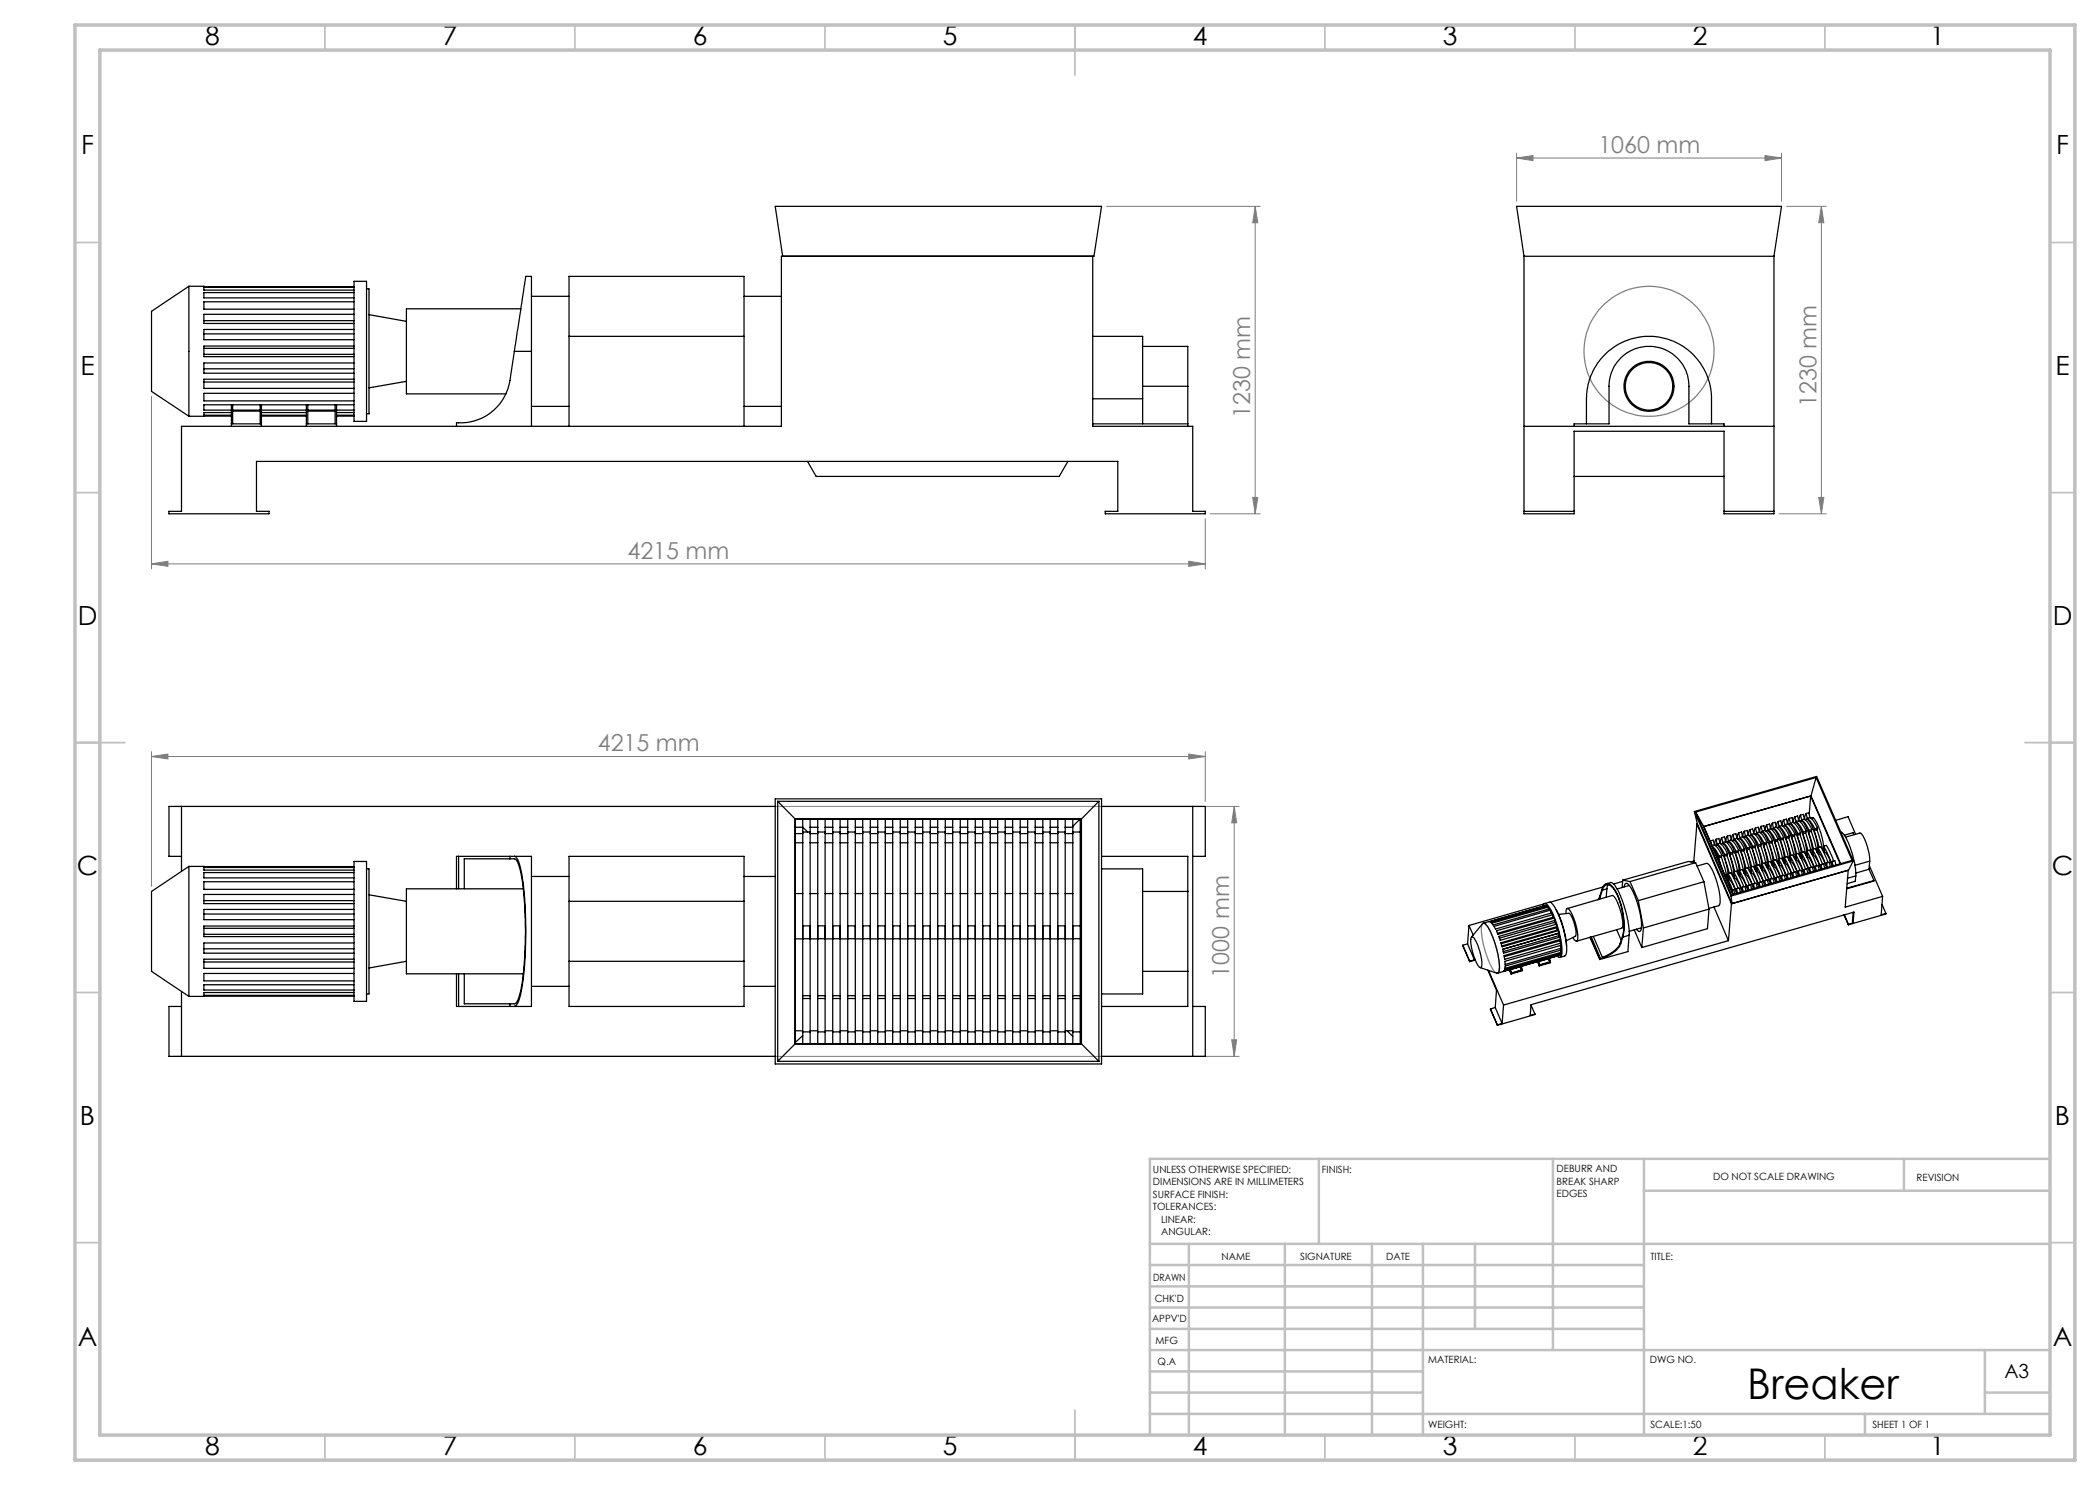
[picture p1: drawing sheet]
<svg xmlns="http://www.w3.org/2000/svg" width="420mm" height="297mm" viewBox="0 0 420 297" stroke-linecap="round" stroke-linejoin="round" font-family="sans-serif">
<g fill="none" stroke="#808080" stroke-width=".2">
<path d="M303.3 31.6l3.3-.5v1zM303.3 30.6v9.6M303.3 31.6h53M353 31.1l3.3 .5-3.3 .5zM356.3 30.6v9.6M221.3 41.3h30.8M251 41.3l.6 3.3h-1.1zM251 41.3v61.5M357.3 41.3h8M364.3 41.3l.5 3.3h-1.1zM364.3 41.3v61.5M30.3 79.3v34.5"/>
<path d="M250.5 99.5h1.1l-.6 3.3zM363.7 99.5h1.1l-.5 3.3zM30.3 112.8l3.3-.5v1zM30.3 112.8h210.8M237.7 112.3l3.4 .5-3.4 .5zM241.1 103.7v10.1M242 102.8h10.1M355.8 102.8h9.5M30.3 151.3l3.3-.5v1zM30.3 150.3v27M30.3 151.3h210.8M237.7 150.8l3.4 .5-3.4 .5z"/>
<path d="M241.1 150.3v10M34.8 161.3h213M246.8 161.3v50M246.8 161.3l.5 3.3h-1zM34.8 211.3h213M246.3 208h1l-.5 3.3z"/>
</g>
<g fill="none" stroke="#808080" stroke-width=".25">
<path d="M296.5 184.7l.2-.1a3.2 3.2 0 0 1 1.6 2.3 16.1 16.1 0 0 1 1.5 7.2v.2a.43 .43 0 0 1-.4 .4 .43 .43 0 0 1-.5-.4 16.6 16.6 0 0 1-2.6-9.2z"/>
<circle cx="329.8" cy="70.3" r="13"/>
</g>
<g fill="none" stroke="#c0c0c0" stroke-width=".35">
<path d="M65 5v5M115 5v5M165 5v5M215 5v10M265 5v5M315 5v5M365 5v5M15 48.5h5M410 48.5h5M15 98.5h5M410 98.5h5M15 148.5h10"/>
<path d="M405 148.5h10M15 198.5h5M410 198.5h5M15 248.5h5M410 248.5h5M65 287v5M115 287v5M165 287v5M215 282v10M265 287v5M315 287v5M365 287v5"/>
</g>
<g fill="none" stroke="#c0c0c0" stroke-width=".5">
<path d="M263.8 231.8v17M310.6 231.8v38.2M328.8 231.8v55.2M328.8 238.2h81.2M380.8 231.8v6.4M410 231.8h-180v55.2M230 248.8h180M230 257.3h98.8M230 253h98.8M237.8 248.8v38.2M257 248.8v38.2M274.4 248.8v38.2"/>
<path d="M284.6 248.8v38.2M295 248.8v17M230 265.8h98.8M230 261.5h98.8M230 278.5h54.6M230 274.3h54.6M230 270h180M397 278.5h13M397 270v12.8M230 282.8h180M373 282.8v4.2"/>
</g>
<path d="M15 5h400v287h-400zM20 10h390v277h-390z" fill="none" stroke="#c0c0c0" stroke-width=".7"/>
<g fill="#808080">
<path d="M30.3 112.8l3.3-.5v1zM237.7 112.3l3.4 .5-3.4 .5zM303.3 31.6l3.3-.5v1zM353 31.1l3.3 .5-3.3 .5zM30.3 151.3l3.3-.5v1zM237.7 150.8l3.4 .5-3.4 .5z"/>
<path d="M246.8 161.3l.5 3.3h-1zM246.3 208h1l-.5 3.3z"/>
<path d="M251 41.3l.6 3.3h-1.1zM250.5 99.5h1.1l-.6 3.3zM364.3 41.3l.5 3.3h-1.1zM363.7 99.5h1.1l-.5 3.3z"/>
</g>
<g fill="none" stroke="#000" stroke-width=".25">
<path d="M37.8 57.3l-7.5 5v16l7.5 5M37.8 57.3v26M37.8 57.3h33M70.8 56.3h2.5v28h-2.5zM70.8 57.5h-30v.5h30M70.8 58.5h-30v1.1h30M73.3 57.8h.5v25h-.5M106.3 59.3h7.5M148.8 59.3h7.5M156.5 51.3l-1.5-10h65.3l-1.5 10h-62.5v34h-120v17h-2.5v.5h20v-.5h-2.5v-10h172.3v10h-2.5v.5h20v-.5h-2.6v-17h-20v-34M304.8 51.3h50M304.8 51.3l-1.5-10h53l-1.5 10"/>
<path d="M304.8 51.3v51.5h10v-16.5h30v16.5h10v-51.5M40.8 69.7h30M40.8 70.9h30M40.8 66.8h30M40.8 73.8h30M40.8 64.1h30M40.8 76.4h30M70.8 60.4h-30v1.4h30M70.8 62.9h-30v1.8h30M70.8 65.9h-30v2h30M70.8 72.6h-30v2h30M70.8 75.8h-30v1.9h30"/>
<path d="M70.8 78.7h-30v1.5h30M70.8 69.2h-30v2.1h30M73.8 62.9l7.5 1.4M81.3 76.3l-7.5 1.3M102.9 70.3l2.3-15h1.1v15M102.9 70.3l-.9 5.8a10 10 0 0 1-10.7 8.5v.7M102.9 70.3h3.4M104.2 61.8h-22.9v17h19.9M106.3 70.3v15M113.8 67.3h35M218.5 67.3h10v12.5M218.5 79.8h10"/>
<path d="M228.5 69.3h9.1v8M228.5 79.8v5M228.5 77.3h9.1M237.6 77.3v8M46.3 82.5h-5.5v.5h5.5M46.3 83.2l-8.5 .1M46.3 84.8h6M46.3 81v4.3M46.5 81v3.8M46.5 82.2h5.5M46.5 82h5.5M52 81v3.8"/>
<path d="M52.3 81v4.3M52.3 82h9M52.3 82.5h9M52.3 83h9M52.3 83.2h9M61.3 84.8h6M61.3 81v4.3M61.6 82.2h5.4M61.6 81v3.8M61.6 82h5.4M67 81v3.8M67.3 81v4.3"/>
<path d="M67.3 82h3.5M67.3 82.5h3.5M67.3 83h3.5M67.3 83.2h3.5M70.8 81h-30v1h5.5M106.3 81.3h7.5M113.8 85.3v-30h35v30M148.8 81.3h7.5M161.5 92.3l1.7 3h48.6l1.8-3M218.5 84.8h19.1M304.8 85.3h50M314.8 85.3v-.5h7v-7.5a8 8 0 0 1 8-8 8 8 0 0 1 8 8v7.5h7v.5"/>
<path d="M314.8 95.3h30M317.3 84.8v-5a12.5 12.5 0 0 1 12.5-12.5 12.5 12.5 0 0 1 12.5 12.5v5M304.8 102.3h10M344.8 102.3h10M155 159.8h65.3v53h-65.3zM362.2 159.2l5.9 13.5M362.2 159.2l-21.5 6.1M363.2 155.5l7.2 16.6-24.1 6.9-7.2-16.6M363.2 155.5l-24.1 6.9M363.2 155.5l-1 3.7M36.3 161.3v13M37.8 173.3l-7.5 5v16l7.5 5"/>
<path d="M37.8 173.3v26M37.8 173.3h33M40.8 173.3h.1M70.8 172.3h2.5v28h-2.5zM70.8 173.5h-30v.5h30M70.8 174.5h-30v1.1h30M70.8 176.4h-30v1.5h30M70.8 178.9h-30v1.8h30M73.3 173.8h.5v25h-.5M73.8 179l7.5 1.3M91.7 171.3h10.3M91.7 171.3h-.4v6.5"/>
<path d="M91.7 171.3v6.5M102 171.3h4.3v30h-4.3M102 171.8h.9a3.3 3.3 0 0 1 1.2 2.5l.6 3.5 .4 6v5l-.3 4.7a17 17 0 0 1-1.5 7.1l-.4 .2h-.9M102 171.8h-9.1v6M102 171.3v.5M102.9 171.3a2.8 2.8 0 0 1 1.2 2.2l.6 3.7 .4 6.5v7.1l-.5 5.3a11 11 0 0 1-1.4 5.1l-.3 .1M104.7 177.8h-23.4v17h23.4M106.3 175.3h7.5M113.8 171.3h35v30h-35zM148.8 175.3h6.2M155 161.3h-121.2v10h2.5M155.5 160.3h64.3"/>
<path d="M155.5 160.3v52M155.5 160.3l3.5 3.5M159 165.4h1.5M159 163.8h57.3M159 163.8v45M159 168.6h1.5M159 166.7h1.5M160.5 168.6v10.1h-1.5M160.5 178.7v9.1h-1.5M160.5 165.4v1.3M160.5 166.4h1.5M160.5 163.8v1.6"/>
<path d="M160.5 166.7v1.9M160.5 165.4l1 1M162 168.6v10.1h1.5v-10.1M162 178.7v9.1h1.5v-9.1M162 165.4v1.3M162 165.4h1.5M162 168.6h1.5M162 166.7h1.5M162 163.8v1.6M162 166.7v1.9M163.5 165.4v1.3M163.5 166.4h1.5"/>
<path d="M163.5 163.8v1.6M163.5 166.7v1.9M165 168.6v10.1h1.5v-10.1M165 178.7v9.1h1.5v-9.1M165 165.4v1.3M165 165.4h1.5M165 168.6h1.5M165 166.7h1.5M165 163.8v1.6M165 166.7v1.9M166.5 165.4v1.3M166.5 166.4h1.5"/>
<path d="M166.5 163.8v1.6M166.5 166.7v1.9M168 168.6v10.1h1.5v-10.1M168 178.7v9.1h1.5v-9.1M168 165.4v1.3M168 165.4h1.5M168 168.6h1.5M168 166.7h1.5M168 163.8v1.6M168 166.7v1.9M169.5 165.4v1.3M169.5 166.4h1.6"/>
<path d="M169.5 163.8v1.6M169.5 166.7v1.9M171.1 168.6v10.1h1.4v-10.1M171.1 178.7v9.1h1.4v-9.1M171.1 165.4v1.3M171.1 165.4h1.4M171.1 168.6h1.4M171.1 166.7h1.4M171.1 163.8v1.6M171.1 166.7v1.9M172.5 165.4v1.3M172.5 166.4h1.6"/>
<path d="M172.5 163.8v1.6M172.5 166.7v1.9M174.1 168.6v10.1h1.4v-10.1M174.1 178.7v9.1h1.4v-9.1M174.1 165.4v1.3M174.1 165.4h1.4M174.1 168.6h1.4M174.1 166.7h1.4M174.1 163.8v1.6M174.1 166.7v1.9M175.5 165.4v1.3M175.5 166.4h1.6"/>
<path d="M175.5 163.8v1.6M175.5 166.7v1.9M177.1 168.6v10.1h1.4v-10.1M177.1 178.7v9.1h1.4v-9.1M177.1 165.4v1.3M177.1 165.4h1.4M177.1 168.6h1.4M177.1 166.7h1.4M177.1 163.8v1.6M177.1 166.7v1.9M178.5 165.4v1.3M178.5 166.4h1.6"/>
<path d="M178.5 163.8v1.6M178.5 166.7v1.9M180.1 168.6v10.1h1.4v-10.1M180.1 178.7v9.1h1.4v-9.1M180.1 165.4v1.3M180.1 165.4h1.4M180.1 168.6h1.4M180.1 166.7h1.4M180.1 163.8v1.6M180.1 166.7v1.9M181.5 165.4v1.3M181.5 166.4h1.6"/>
<path d="M181.5 163.8v1.6M181.5 166.7v1.9M183.1 168.6v10.1h1.4v-10.1M183.1 178.7v9.1h1.4v-9.1M183.1 165.4v1.3M183.1 165.4h1.4M183.1 168.6h1.4M183.1 166.7h1.4M183.1 163.8v1.6M183.1 166.7v1.9M184.5 165.4v1.3M184.5 166.4h1.6"/>
<path d="M184.5 163.8v1.6M184.5 166.7v1.9M186.1 168.6v10.1h1.4v-10.1M186.1 178.7v9.1h1.4v-9.1M186.1 165.4v1.3M186.1 165.4h1.4M186.1 168.6h1.4M186.1 166.7h1.4M186.1 163.8v1.6M186.1 166.7v1.9M187.5 165.4v1.3M187.5 166.4h1.6"/>
<path d="M187.5 163.8v1.6M187.5 166.7v1.9M189.1 168.6v10.1h1.4v-10.1M189.1 178.7v9.1h1.4v-9.1M189.1 165.4v1.3M189.1 165.4h1.4M189.1 168.6h1.4M189.1 166.7h1.4M189.1 163.8v1.6M189.1 166.7v1.9M190.5 165.4v1.3M190.5 166.4h1.6"/>
<path d="M190.5 163.8v1.6M190.5 166.7v1.9M192.1 168.6v10.1h1.4v-10.1M192.1 178.7v9.1h1.4v-9.1M192.1 165.4v1.3M192.1 165.4h1.4M192.1 168.6h1.4M192.1 166.7h1.4M192.1 163.8v1.6M192.1 166.7v1.9M193.5 165.4v1.3M193.5 166.4h1.6"/>
<path d="M193.5 163.8v1.6M193.5 166.7v1.9M195.1 168.6v10.1h1.4v-10.1M195.1 178.7v9.1h1.4v-9.1M195.1 165.4v1.3M195.1 165.4h1.4M195.1 168.6h1.4M195.1 166.7h1.4M195.1 163.8v1.6M195.1 166.7v1.9M196.5 165.4v1.3M196.5 166.4h1.5"/>
<path d="M196.5 163.8v1.6M196.5 166.7v1.9M198 168.6v10.1h1.5v-10.1M198 178.7v9.1h1.5v-9.1M198 165.4v1.3M198 165.4h1.5M198 168.6h1.5M198 166.7h1.5M198 163.8v1.6M198 166.7v1.9M199.5 165.4v1.3M199.5 166.4h1.5"/>
<path d="M199.5 163.8v1.6M199.5 166.7v1.9M201 168.6v10.1h1.5v-10.1M201 178.7v9.1h1.5v-9.1M201 165.4v1.3M201 165.4h1.5M201 168.6h1.5M201 166.7h1.5M201 163.8v1.6M201 166.7v1.9M202.5 165.4v1.3M202.5 166.4h1.5"/>
<path d="M202.5 163.8v1.6M202.5 166.7v1.9M204 168.6v10.1h1.5v-10.1M204 178.7v9.1h1.5v-9.1M204 165.4v1.3M204 165.4h1.5M204 168.6h1.5M204 166.7h1.5M204 163.8v1.6M204 166.7v1.9M205.5 165.4v1.3M205.5 166.4h1.5"/>
<path d="M205.5 163.8v1.6M205.5 166.7v1.9M207 168.6v10.1h1.6v-10.1M207 178.7v9.1h1.6v-9.1M207 165.4v1.3M207 165.4h1.6M207 168.6h1.6M207 166.7h1.6M207 163.8v1.6M207 166.7v1.9M208.6 165.4v1.3M208.6 166.4h1.4"/>
<path d="M208.6 163.8v1.6M208.6 166.7v1.9M210 168.6v10.1h1.6v-10.1M210 178.7v9.1h1.6v-9.1M210 165.4v1.3M210 165.4h1.6M210 168.6h1.6M210 166.7h1.6M210 163.8v1.6M210 166.7v1.9M211.6 165.4v1.3M211.6 166.4h1.4"/>
<path d="M211.6 163.8v1.6M211.6 166.7v1.9M213 168.6v10.1h1.6v-10.1M213 178.7v9.1h1.6v-9.1M213 165.4v1.3M213 165.4h1.6M213 168.6h1.6M213 166.7h1.6M213 163.8v1.6M213 166.7v1.9M214.6 165.4v1.3M214.6 166.4h1.4"/>
<path d="M214.6 163.8v1.6M214.6 166.7v1.9M214.6 165.3l1.4-1.5v45M216.3 163.8v45M219.8 160.3v52M219.8 160.3l-3.5 3.5M220.3 173.8h8.2v25h-8.2M220.3 161.3h20.8v10h-2.6M220.3 171.3h17.3v7M228.5 178.3h9.1M237.6 178.3v16M238.5 161.3v50"/>
<path d="M320 179.2l.4-1.3a1.08 1.08 0 0 1 .6-1 1.08 1.08 0 0 1 1.1 .1l.6 .5 .7 1.2 .9 2.6 .5 3.4v1.5l-.2 1.2M320 179.2l-.4 .7M320 179.2v.2M320 179.4l-.2 .5M320.5 178a1.12 1.12 0 0 1 .9-1.1 1.12 1.12 0 0 1 1.3 .8l1 1.9 .7 2.2 .3 1.6v2.9l-.6 2.3M320.5 178l-.5 1.4M320.6 177.4l-10.6 3M321.2 176.7l.9-.2a1.91 1.91 0 0 1 1.4 1.4l1 2.3 .8 2.5 .5 2.5v1.8M321.4 177.8l-.9 .2M321.4 177.8l-.2 1.7M321.6 176.9l-.2 .9M324.5 176.3l-1.8 .5"/>
<path d="M324.6 176l-.2 1.5M324.6 176l1.4 .3M324.8 177.4a.53 .53 0 0 1 .7-.7l.4 .5 .6 .9 .9 2.4 .8 2.8 .1 1.9a.74 .74 0 0 1-.6 1.1l-.4-.5M325.9 177.1l-2.5 .7M326 176.3l1.7 3.8M338.8 172.2l.1 .3M338.8 172.2l-.6 .2M338.9 162.3l24.4-7 7.4 16.9M338.9 162.3l7.3 16.9M338.9 162.3l.6 2.5M339.1 162.4l1.6 2.9M339.1 172.5l-13.1 3.8"/>
<path d="M339.1 172.5l1.7 3.9M339.1 172.5l-1.4-.2-13.1 3.7M339.4 164.8l6.9 16M339.4 164.8l-.6 7.4M339.4 173.2l1.9-.5a3.5 3.5 0 0 1 1.6 2.3l.8 2.7 .3 2.4a1.01 1.01 0 0 1-.3 1l-1.9 .6M339.5 164.8l6.9 15.9M339.5 164.8h-.1M340.7 165.3l5.9 13.6M340.8 176.4l-13.1 3.7M340.8 176.4l1 5.4M342.1 168.2l-.1 .1M342.1 168.2l.1 .5"/>
<path d="M342.1 168.2l.6-.2 .2 1M342.4 169.2l.9 .9 .5 1.1M342.6 169.6l.7 1.1 .8 2.3M342.9 169l.7 .6 .8 1.5M342.9 169l-.5 .1M343 169.1h.6l.7 1.1 .8 1.9 .5 2.6M343.2 167.8l-.3 1.2M343.2 167.8l.2 1M343.2 167.8l.6-.1 .2 1M343.4 168.8l.8 .8 .7 1.3M343.7 171.6l.6 2M343.8 171.2l-.1 .4"/>
<path d="M344 168.7l.7 .6 .8 1.5M344 168.7l-.6 .1M344.2 168.8l.4-.1 .2 .1 .7 1.1 .9 2.5 .3 2M344.3 171.4l1.1 4.2M344.3 171.4l-.6 .2M344.3 167.5l-.2 .4v.8M344.3 167.5l.6-.1 .2 .9M344.3 167.5l.3 1M344.4 171.1l-.6 .1M344.4 171.1l-.1 .3M344.6 168.5l.8 .8 .7 1.3M344.8 171.3l1 3.4"/>
<path d="M344.9 174.9h.1l.5 .7 1 2.4M344.9 170.9l-.1 .4M345.1 168.3l.6 .5 .9 1.6M345.1 168.3l-.5 .2M345.3 168.4h.4l.2 .1 .7 1.1 .7 2 .5 2.5M345.4 171.1l1.2 4.2M345.4 171.1l-.6 .2M345.5 167.2l-.3 .5v.7M345.5 167.2l.2 1M345.5 167.2l.5-.1 .3 .9M345.5 170.8l-.6 .1M345.5 170.8l-.1 .3"/>
<path d="M345.6 174.7l.2 1-.4-.1M345.6 174.7l.7 1.3 .9 2.1 .1-.3M345.6 175.9a1.4 1.4 0 0 1 1.1 1.2l.6 1.6M345.6 174.7l.5-.1 .8 1.2 .7 1.9M345.6 174.9v.6M345.7 168.2l.8 .8 .7 1.3M345.7 175.4v.1M345.8 175.5l-.4 .1M345.9 171l1.1 3.3M346.1 170.6l-.2 .4M346.2 179.2l.2 1.5M346.3 168l.8 .8 .7 1.3"/>
<path d="M346.3 168l-.6 .2M346.3 178l.4-.1 .3 .9M346.4 168.1h.3a3.3 3.3 0 0 1 1.5 2.3l.5 1.8 .3 1.5M346.5 170.8l1.2 4.1M346.5 170.8l-.6 .2M346.6 166.9l-.2 .3-.1 .9M346.6 166.9l.2 .9M346.6 166.9l.6-.2 .2 1M346.6 170.4l-.5 .2M346.6 170.4l-.1 .4M346.7 174.4l.2 .9h-.3M346.7 174.4l.7 1.2 .9 2.2 .1-.4"/>
<path d="M346.7 175.5a1.96 1.96 0 0 1 1.2 1.5l.5 1.4M346.7 174.4l.6-.2 .1 .2 1.4 2.9M346.7 174.6v.6M346.8 167.8l.8 .9 .7 1.3M346.9 175v.2M346.9 175.2l-.3 .1M347.1 170.6l1 3.4M347.2 170.3l-.1 .3M347.3 177.8l.2 .8M347.3 177.8l.5-.2 .3 .9M347.4 167.7l.8 .8 .7 1.3M347.4 167.7l-.6 .1"/>
<path d="M347.5 167.8h.6l.7 1 .8 2.3 .5 2.3M347.6 170.5l1.2 4.1M347.6 170.5l-.5 .1M347.7 166.6l-.2 .3-.1 .8M347.7 166.6l.2 .9M347.7 166.6l.6-.2 .2 1M347.8 170.1l-.6 .2M347.8 170.1l-.2 .4M347.8 174.1l.3 .9-.4-.1M347.8 174.1l.6 .9 1 2.5 .1-.4M347.8 174.1l.6-.2 .2 .3 1.3 2.8M347.8 175.2h.1"/>
<path d="M347.9 175.2l.3 .1 .5 .7 .9 2M347.9 174.3v.6M347.9 167.5l.9 .9 .7 1.2M348 174.7v.2h-.3M348.2 170.3l1 3.4M348.3 170l-.1 .3M348.4 177.4l.3 .9M348.4 177.4l.6-.1 .2 .8M348.5 167.4l.7 .6 .8 1.5M348.5 167.4l-.6 .1M348.7 167.5h.5l.7 1 .9 2.3 .4 2.3M348.8 170.1l1.1 4.2"/>
<path d="M348.8 170.1l-.6 .2M348.9 166.3l-.2 .3-.2 .8M348.9 166.3l.2 .9M348.9 166.3l.5-.2 .2 .9M348.9 169.8l-.6 .2M348.9 169.8l-.1 .3M348.9 173.7l.3 1-.4-.1M348.9 173.7l.6 1 1.1 2.4 .1-.3M348.9 173.7l.6-.1 .2 .3 1.3 2.8M349 174.9a1.6 1.6 0 0 1 1.1 1.3l.6 1.5M349 174v.6M349.1 167.2l.6 .7 .9 1.4"/>
<path d="M349.1 174.4v.1l-.3 .1M349.3 170l1 3.4M349.5 169.6l-.2 .4M349.5 177.1l.3 .9M349.5 177.1l.6-.2 .2 .9M349.6 167l.7 .7 .8 1.5M349.6 167l-.5 .2M349.8 167.1h.5l.9 1.3 .7 2.2 .5 2.2M349.9 169.8l1.1 4.2 .4-.1-.1-.2M349.9 169.8l-.6 .2M350 165.9l-.2 .3-.1 .9M350 169.5l-.5 .1"/>
<path d="M350 169.5l-.1 .3M350 165.9l.2 1M350 165.9l.5-.1 .3 .9M350.1 173.4l.2 1-.3-.1 .2-.1v-.1M350.1 173.4l.6 1 .9 2.4 .2-.3M350.1 173.4l.5-.1 .1 .1 .5 .8 .9 2.2M350.1 174.6a1.6 1.6 0 0 1 1.1 1.3l.6 1.5M350.1 173.6v.6M350.2 166.9l.9 1 .6 1.1M350.4 169.6l1.1 3.4M350.6 169.3l-.2 .3M350.7 176.8l.2 .9"/>
<path d="M350.7 176.8l.5-.2 .2 .9M350.8 166.7l.9 1 .5 1.1M350.8 166.7l-.6 .2M350.9 166.8h.3a2.78 2.78 0 0 1 1.3 2l.6 1.5 .4 2.1M351 169.5l1.2 4.1M351 169.5l-.6 .1M351.1 165.6l-.3 1.2M351.1 165.6l.2 .9M351.1 165.6l.5-.2 .3 1M351.1 169.2l-.5 .1M351.1 169.2l-.1 .3M351.2 173.1l.2 1-.3-.1"/>
<path d="M351.2 173.1l.6 1 1 2.4 .1-.3M351.2 173.1l.6-.2 .8 1.5 .6 1.7M351.3 174.2l.4 .3 .3 .4 .9 2.2M351.3 173.3v.6M351.3 174.2l-.1 .1M351.3 166.5l.9 1.1 .6 1.1M351.6 169.3l1 3.4M351.7 169l-.1 .3M351.8 176.5l.2 .8M351.8 176.5l.6-.2 .2 .9M351.9 166.4l.7 .7 .8 1.4M351.9 166.4l-.6 .1"/>
<path d="M352 166.5h.6l.7 1.2 .9 2.4 .4 2M352.1 169.2l1.2 4.1M352.1 169.2l-.5 .1M352.2 165.3l-.3 1.1M352.2 165.3l.3 .9M352.2 165.3l.6-.2 .2 1M352.2 168.8l-.5 .2M352.2 168.8l-.1 .4M352.3 172.8l.2 .9h-.3M352.3 172.8l.9 1.5 .7 1.9 .1-.4M352.3 172.8l.6-.2 .8 1.5 .7 1.7M352.4 174a1.43 1.43 0 0 1 1 1.2l.6 1.6"/>
<path d="M352.4 173v.6M352.5 166.2l.6 .7 .8 1.4M352.5 173.4v.2M352.5 173.6h-.3M352.7 169l1 3.4M352.8 168.7l-.1 .3M352.9 176.2l.2 .8M352.9 176.2l.6-.2 .2 .9M353 166.1l.7 .7 .8 1.4M353 166.1l-.5 .1M353.2 166.2l.4-.1 .4 .4 .6 1.2 .8 2.1 .3 2M353.3 168.8l1.1 4.2"/>
<path d="M353.3 168.8l-.6 .2M353.3 165l-.2 .3v.8M353.3 165l.3 .9M353.3 165l.6-.2 .2 1M353.4 168.5l-.6 .2M353.4 168.5l-.1 .3M353.4 172.5l.3 .9-.4-.1M353.4 172.5l1 1.8 .6 1.6 .2-.4M353.4 172.5l.6-.2 .7 1.2 .8 1.9M353.5 173.6a1.43 1.43 0 0 1 1 1.2l.7 1.6M353.5 172.7v.6M353.6 165.9l.8 .9 .7 1.2"/>
<path d="M353.6 173.1v.1l-.3 .1M353.8 168.7l1 3.3M353.9 168.3l-.1 .4M354 175.8l.3 .9M354 175.8l.6-.1 .2 .8M354.1 165.8l.8 .8 .7 1.2M354.1 165.8l-.5 .1M354.3 165.9l.3-.1 .3 .1 .7 1.1 .7 2 .5 2.5M354.4 168.5l1.2 4.2M354.4 168.5l-.6 .2M354.5 164.6l-.2 .4-.1 .8M354.5 164.6l.2 1"/>
<path d="M354.5 164.6l.5-.1 .2 .9M354.5 168.2l-.6 .1M354.5 168.2l-.1 .3M354.6 172.2l.2 .9-.4-.1M354.6 172.2l.7 1.2 .9 2.1 .1-.3M354.6 173.3l.4 .2 .4 .4 .9 2.2M354.6 172.2l.5-.2 .1 .1 1.4 3M354.6 172.4v.6M354.7 165.6l.5 .5 1 1.6M354.7 172.8v.1M354.8 172.9l-.4 .1M354.9 168.3l1.1 3.4"/>
<path d="M355.1 168l-.2 .3M355.2 175.5l.2 .9M355.2 175.5l.5-.1 .3 .8M355.2 165.4l.9 .9 .7 1.2M355.2 165.4l-.5 .2M355.4 165.6l.5-.1 .8 1.1 .8 2.1 .5 2.5M355.5 168.2l1.2 4.2M355.5 168.2l-.6 .1M355.6 164.3l-.2 .5-.1 .6M355.6 164.3l.2 1M355.6 164.3l.6-.2 .2 1M355.6 167.8l-.5 .2"/>
<path d="M355.6 167.8l-.1 .4M355.7 171.8l.2 1-.3-.1M355.7 171.8l.7 1.3 .9 2.1 .1-.3M355.7 173l.5 .1 .3 .5 .9 2.2M355.7 171.8l.6-.1 .1 .1 1.4 3M355.7 172v.6M355.8 165.3l.8 .8 .7 1.3M355.8 172.5v.1M355.9 172.6l-.3 .1M356.1 168l1 3.4M356.2 167.7l-.1 .3M356.3 175.2l.2 .9"/>
<path d="M356.3 175.2l.5-.2 .3 .9M356.4 165.1l.8 .8 .7 1.3M356.4 165.1l-.6 .2M356.5 165.2l.3-.1a3.1 3.1 0 0 1 1.4 2.2l.5 1.4 .4 2.1M356.6 167.9l1.2 4.1M356.6 167.9l-.5 .1M356.7 164l-.2 .4-.1 .7M356.7 164l.6-.2 .2 1M356.7 164l.2 1M356.8 167.5l-.6 .2M356.8 167.5l-.2 .4M356.8 171.5l.2 .9h-.3"/>
<path d="M356.8 171.5l.6 1 1 2.4 .1-.3M356.8 171.5l.6-.2 .1 .2 1.4 2.9M356.8 172.6h.1M356.9 172.6l.3 .2 .5 .6 .9 2.1M356.9 171.7v.6M356.9 165l.9 .8 .7 1.2M357 172.1v.2l-.3 .1M357.2 167.7l1 3.4M357.3 167.4l-.1 .3M357.4 174.9l.2 .9M357.4 174.9l.6-.2 .2 .9M357.5 164.8l.7 .6 .8 1.5"/>
<path d="M357.5 164.8l-.6 .2M357.6 164.9h.6l.7 1 .9 2.3 .4 2.3M357.8 167.6l1.1 4.1 .3-.1v-.1M357.8 167.6l-.6 .1M357.9 163.7l-.2 .2-.2 .9M357.9 163.7l.2 .9M357.9 163.7l.5-.2 .2 1M357.9 167.2l-.6 .2M357.9 167.2l-.1 .4M357.9 171.2l.3 .9-.4-.1 .3-.1v-.1M357.9 171.2l.6 1 1.1 2.4 .1-.4M357.9 171.2l.6-.2 .2 .3 1.3 2.8"/>
<path d="M358 172.3a1.6 1.6 0 0 1 1.1 1.4l.6 1.5M358 171.4v.6M358.1 164.6l.9 1 .6 1.1M358.3 167.4l1 3.4M358.5 167l-.2 .4M358.5 174.6l.3 .8M358.5 174.6l.6-.2 .2 .9M358.6 164.5l1 1 .5 1.1M358.6 164.5l-.5 .1M358.8 164.6h.5l.7 1 .9 2.4 .5 2.2M358.9 167.2l1.1 4.2 .3-.1v-.1M358.9 167.2l-.6 .2"/>
<path d="M359 163.4l-.2 .2-.1 .9M359 163.4l.2 .9M359 163.4l.5-.2 .3 .9M359 166.9l-.5 .1M359 166.9l-.1 .3M359.1 170.8l.2 1-.3-.1M359.1 170.8l.6 1 1 2.4 .1-.3M359.1 170.8l.5-.1 .6 1 .9 2.1M359.1 172a1.33 1.33 0 0 1 1 1.1l.7 1.7M359.1 171.1v.6M359.2 164.3l.9 1 .6 1.1M359.4 167.1l1.1 3.4"/>
<path d="M359.6 166.7l-.2 .4M359.7 174.2l.2 .9M359.7 174.2l.5-.1 .2 .8M359.8 164.1l.6 .7 .8 1.5M359.8 164.1l-.6 .2M359.9 164.2h.4l.3 .2 .7 1.1 .8 2.2 .4 2.2M360 166.9l1.2 4.2M360 166.9l-.6 .2M360.1 163l-.3 1.2M360.1 163l.5-.1 .3 .9M360.1 163l.2 1M360.1 166.6l-.5 .1"/>
<path d="M360.1 166.6l-.1 .3M360.2 170.5l.2 1-.3-.1M360.2 170.5l.6 1 1 2.4 .1-.3M360.2 170.5l.6-.1 .8 1.5 .6 1.6M360.2 171.7a1.33 1.33 0 0 1 1 1.1l.7 1.7M360.3 170.7v.6M360.3 164l.9 1 .6 1.1M360.6 166.8l1 3.3M360.7 166.4l-.1 .4M360.8 173.9l.2 .9M360.8 173.9l.6-.2 .2 .9M360.9 163.8l.7 .7 .8 1.4"/>
<path d="M360.9 163.8l-.6 .2M361 163.9h.5l.3 .3 .7 1.2 .7 2.1 .4 2M361.1 166.6l1.2 4.1M361.1 166.6l-.5 .2M361.2 162.7l-.3 1.2M361.2 162.7l.3 1M361.2 162.7l.6-.1 .2 .9M361.2 166.3l-.5 .1M361.2 166.3l-.1 .3M361.3 170.2l.2 1-.3-.1M361.3 170.2l.9 1.5 .7 1.9 .1-.4M361.3 170.2l.6-.2 .8 1.6 .7 1.6"/>
<path d="M361.4 171.4a1.43 1.43 0 0 1 1 1.2l.6 1.6M361.4 170.4v.6M361.5 163.7l.6 .6 .8 1.5M361.5 170.8v.2M361.5 171l-.3 .1M361.7 166.4l1 3.4M361.8 166.1l-.1 .3M361.8 162.8l.3-3.6 5.9 13.6M361.9 173.6l.2 .8M361.9 173.6l.6-.2 .2 .9M362 163.5l.8 .8 .7 1.3M362 163.5l-.5 .2"/>
<path d="M362.2 163.6l.4-.1 .4 .4 .6 1.2 .7 2.1 .4 2M362.3 166.3l1.1 4.1M362.3 166.3l-.6 .1M362.4 165.9l-.6 .2M362.4 165.9l-.1 .4M362.4 169.9l.3 .9-.4-.1M362.4 169.9l.9 1.5 .7 1.9 .2-.4M362.4 169.9l.6-.2 .1 .2 1.4 2.9M362.5 170.1v.6M362.5 171h.1M362.5 171l.4 .2 .5 .7 .8 1.9M362.6 170.5v.2h-.3"/>
<path d="M362.8 166.1l1 3.4M362.9 165.8l-.1 .3M363 173.2l.3 .9M363 173.2l.6-.1 .2 .9M363.4 165.9l1.2 4.2M363.4 165.9l-.6 .2M363.5 165.6l-.6 .2M363.5 165.6l-.1 .3M363.6 169.5l.2 1-.4-.1M363.6 169.5l1 1.9 .6 1.6 .1-.4M363.6 170.7l.4 .2 .3 .4 1 2.2M363.6 169.5l.5-.1 .1 .1 1.4 3"/>
<path d="M363.6 169.8v.6M363.7 170.2v.2M363.7 170.3l-.3 .1M364.2 172.9l.2 .9M364.2 172.9l.5-.1 .2 .8M364.7 169.2l.2 1-.3-.1M364.7 169.2l.7 1.3 .9 2.1 .1-.3M364.7 170.4l.5 .2 .3 .4 .9 2.2M364.7 169.2l.6-.1 .1 .1 1.3 3M364.7 169.4v.6M364.9 170l-.3 .1M365.3 172.6l.2 .9"/>
<path d="M365.3 172.6l.6-.2 .2 .9M366.4 172.3l.2 .8M366.4 172.3l.6-.2 .2 .9M367.1 164.1l2.5-.8 1.5 3.6M368.2 166.4l.5 .3 .4 .7 1 2.1 .9 3.4 .2 2.3M369.1 167.4l3.1-.8 .8 1.3 .5 1.3 .3 1.6 .1 1.4M370.7 172.2l-24.5 7M370.7 172.2l-1 1.8-23.3 6.7M370.8 166.9l-.2-.4-1.7 .5M371.2 175.2l-.1 1-1.7 .5M371.2 175.2l-1.7 .4M373.8 173.8l-2.6 .8"/>
<path d="M373.8 173.8l1 2.3M373.9 173.1l2.6 6.2M373.9 172.2l-.1 1.6M373.9 172.2l-2.9 .9M374.8 176.1v.1l-5.5 1.6M374.8 176.1l-5.5 1.6M376.5 179.3l-7.5 2.1 .6-7.3-23.3 6.7M376.5 179.3l-.3 3.6 1-.2M36.3 198.3v13M40.8 186.9h30M40.8 185.7h30M40.8 182.8h30"/>
<path d="M40.8 189.8h30M40.8 180.1h30M40.8 192.4h30M70.8 188.6h-30v2h30M70.8 191.8h-30v1.9h30M70.8 194.7h-30v1.5h30M70.8 197h-30v1h30M70.8 198.5h-30v.6h30M70.8 199.2l-33 .1M70.8 181.9h-30v2h30M70.8 185.2h-30v2.1h30M81.3 192.3l-7.5 1.3"/>
<path d="M91.3 194.8v6.5h.4M91.7 194.8v6.5M92.9 194.8v6h9.1M106.3 197.3h7.5M113.8 192.3h35M113.8 180.3h35M148.8 197.3h6.2M160.5 199.1v-11.4h1.5v11.4M160.5 199.7v6.7M160.5 187.7v-2.5h1.5v2.5M160.5 199.1h1.5M160.5 199.7h1.5"/>
<path d="M160.5 199.1v.6M162 199.7v6.7M162 199.1v.6M163.5 199.1v-11.4h1.5v11.4M163.5 199.7v6.7M163.5 187.7v-2.5h1.5v2.5M163.5 199.1h1.5M163.5 199.7h1.5M163.5 199.1v.6M165 199.7v6.7M165 199.1v.6M166.5 199.1v-11.4h1.5v11.4"/>
<path d="M166.5 199.7v6.7M166.5 187.7v-2.5h1.5v2.5M166.5 199.1v.6M166.5 199.1h1.5M166.5 199.7h1.5M168 199.7v6.7M168 199.1v.6M169.5 199.1v-11.4h1.6v11.4M169.5 199.7v6.7M169.5 187.7v-2.5h1.6v2.5M169.5 199.1h1.6M169.5 199.7h1.6"/>
<path d="M169.5 199.1v.6M171.1 199.7v6.7M171.1 199.1v.6M172.5 199.1v-11.4h1.6v11.4M172.5 199.7v6.7M172.5 187.7v-2.5h1.6v2.5M172.5 199.1h1.6M172.5 199.7h1.6M172.5 199.1v.6M174.1 199.7v6.7M174.1 199.1v.6M175.5 199.1v-11.4h1.6v11.4"/>
<path d="M175.5 199.7v6.7M175.5 187.7v-2.5h1.6v2.5M175.5 199.1h1.6M175.5 199.7h1.6M175.5 199.1v.6M177.1 199.7v6.7M177.1 199.1v.6M178.5 199.1v-11.4h1.6v11.4M178.5 199.7v6.7M178.5 187.7v-2.5h1.6v2.5M178.5 199.1h1.6M178.5 199.7h1.6"/>
<path d="M178.5 199.1v.6M180.1 199.7v6.7M180.1 199.1v.6M181.5 199.1v-11.4h1.6v11.4M181.5 199.7v6.7M181.5 187.7v-2.5h1.6v2.5M181.5 199.1h1.6M181.5 199.7h1.6M181.5 199.1v.6M183.1 199.7v6.7M183.1 199.1v.6M184.5 199.1v-11.4h1.6v11.4"/>
<path d="M184.5 199.7v6.7M184.5 187.7v-2.5h1.6v2.5M184.5 199.1h1.6M184.5 199.7h1.6M184.5 199.1v.6M186.1 199.7v6.7M186.1 199.1v.6M187.5 199.1v-11.4h1.6v11.4M187.5 199.7v6.7M187.5 187.7v-2.5h1.6v2.5M187.5 199.1h1.6M187.5 199.7h1.6"/>
<path d="M187.5 199.1v.6M189.1 199.7v6.7M189.1 199.1v.6M190.5 199.1v-11.4h1.6v11.4M190.5 199.7v6.7M190.5 187.7v-2.5h1.6v2.5M190.5 199.1h1.6M190.5 199.7h1.6M190.5 199.1v.6M192.1 199.7v6.7M192.1 199.1v.6M193.5 199.1v-11.4h1.6v11.4"/>
<path d="M193.5 199.7v6.7M193.5 187.7v-2.5h1.6v2.5M193.5 199.1h1.6M193.5 199.7h1.6M193.5 199.1v.6M195.1 199.7v6.7M195.1 199.1v.6M196.5 199.1v-11.4h1.5v11.4M196.5 199.7v6.7M196.5 187.7v-2.5h1.5v2.5M196.5 199.1h1.5M196.5 199.7h1.5"/>
<path d="M196.5 199.1v.6M198 199.7v6.7M198 199.1v.6M199.5 199.1v-11.4h1.5v11.4M199.5 199.7v6.7M199.5 187.7v-2.5h1.5v2.5M199.5 199.1h1.5M199.5 199.7h1.5M199.5 199.1v.6M201 199.7v6.7M201 199.1v.6M202.5 199.1v-11.4h1.5v11.4"/>
<path d="M202.5 199.7v6.7M202.5 187.7v-2.5h1.5v2.5M202.5 199.1h1.5M202.5 199.7h1.5M202.5 199.1v.6M204 199.7v6.7M204 199.1v.6M205.5 199.1v-11.4h1.5v11.4M205.5 199.7v6.7M205.5 187.7v-2.5h1.5v2.5M205.5 199.1h1.5M205.5 199.7h1.5"/>
<path d="M205.5 199.1v.6M207 199.7v6.7M207 199.1v.6M208.6 199.1v-11.4h1.4v11.4M208.6 199.7v6.7M208.6 187.7v-2.5h1.4v2.5M208.6 199.1h1.4M208.6 199.7h1.4M208.6 199.1v.6M210 199.7v6.7M210 199.1v.6M211.6 199.1v-11.4h1.4v11.4"/>
<path d="M211.6 199.7v6.7M211.6 187.7v-2.5h1.4v2.5M211.6 199.1h1.4M211.6 199.7h1.4M211.6 199.1v.6M213 199.7v6.7M213 199.1v.6M214.6 199.7v6.7M214.6 199.1h1.4M214.6 199.7h1.4M214.6 199.1v.6M216 187.7h-1.4v11.4"/>
<path d="M216 185.2h-1.4v2.5M228.5 194.3h9.1M237.6 194.3v7h-17.3M292.6 189.1l1.3 3.2M292.6 189.1v.1M293.5 188.8l1.4 3.2M293.5 188.8l-.9 .3M293.8 185.1l.8 1.9M293.8 185.1l-.3 3.7M294.3 187.4h.1a4.1 4.1 0 0 1 1.5 2.7 5 5 0 0 1 .3 3.4h-.1a4.5 4.5 0 0 1-1.5-2.9 5.7 5.7 0 0 1-.3-3.2zM294.3 187.4l2.2-2.7a.73 .73 0 0 1 1 .6l1.1 2.3 .7 1.9 .5 2.5 .1 1.8a.58 .58 0 0 1-.6 .8l-3.2-1.1M294.9 192l-1 .3"/>
<path d="M294.9 191.6v.4M295.1 192l-1.2 .3M297.6 194l1.7 4-.3 3.5M297.7 194.1l3 6.9M301.9 194l.3 .8M302.1 194.4l.1 .3M302.1 193.9v.5M302.2 193.8v.5M302.2 194.3l-.1 .1M302.2 194.7v.1M304.1 193.4l.2 .6M304.1 193.3v.1"/>
<path d="M304.1 193.4l-1.9 .5M304.2 193.3v.4M304.2 193.7l.1 .3M304.3 193.2v.5M304.3 193.7h-.1M304.3 194l-2 .6-.1-.3M304.3 193.7l.2 .3M304.5 194v.1l-2.3 .7M304.5 194l-2.3 .7M307.5 192.3v.1M307.5 192.4l.3 .8M307.7 192.3v.5"/>
<path d="M307.7 192.8l.2 .3M307.8 192.7l-.1 .1M307.8 192.3v.4M307.9 193.1l-.1 .1M308.6 181.3a.52 .52 0 0 1 .4-.6 .52 .52 0 0 1 .6 .4l1 1.6 1 3 .6 2.6 .2 1.9a.92 .92 0 0 1-.6 1.3l-.4-.3M308.8 180.8l-15 4.3M308.9 180.7l.9-.3a2.32 2.32 0 0 1 1.5 1.8l.7 1.6 .7 2.2 .5 2.4 .1 1.7a1.05 1.05 0 0 1-.4 1.1l-.9 .3M309.2 181.1l-12.5 3.5M309.2 181.1l-11.2 3.3 .2 .1 11.3-3.2 .1 .1M309.2 181.1l.1 .2M309.6 181.4l-11.2 3.2 .2 .4 11.3-3.2 .2 .2M309.6 181.4l.1 .4"/>
<path d="M309.7 191.7l.3 .7M309.7 191.7h.1M309.7 191.7l-1.9 .6M309.8 191.7l.1 .4M309.9 192.1h.1M309.9 192.1l.1 .3-2.1 .6-.1-.3M310 191.6v.5M310 192.1l.1 .3M310.1 182l-11.3 3.3 .3 .5 11.2-3.2 .2 .3M310.1 182l.1 .6M310.1 192.4l-2.2 .7M310.1 192.4v.1l-2.3 .7"/>
<path d="M310.5 182.9l-11.2 3.3 .3 .7 11.2-3.3 .2 .5M310.5 182.9l.1 .6M310.6 183.5l.1 .2M310.6 183.5l-11.1 3.2M311 184.5l.1 .4M311 184.5l-11.1 3.1M311 184.1l-11.2 3.2 .2 .8 11.3-3.2 .1 .4M311 184.1v.4M311.2 181.9l.6 1.2 1 2.9 .4 2.1 .1 1.2M311.3 185.6l.2 .4M311.3 185.6l-11.1 3.1M311.4 185.3l-11.2 3.3 .2 .8 11.2-3.3"/>
<path d="M311.4 185.3l-.1 .3M311.5 186l-11.1 3.2M311.5 186l.1 .1M311.6 186.1l.2 .5M311.6 186.7l.1 .4M311.6 186.7l-11.1 3.2M311.7 182.9l2.2-.2 .6 1 .3 .9 .4 1.7v.8l-2 1.1M311.7 187.1l.3 .3M311.7 187.1l-11.1 3.2M311.8 191.1h.1M311.8 186.6l-11.3 3.3M311.8 191.1l-11.1 3.2"/>
<path d="M311.8 186.6l-.2 .1M311.9 188v.2M311.9 188.2l.3 .4M311.9 188.2l-11.1 3.1M312 187.4l-11.3 3.2-.2-.7M312 187.4l.1 .5-11.3 3.2 .1 .8 11.3-3.3M312 190.7l.1 .3M312 189.1l.2 .5M312.1 191l-12.6 3.6M312.1 190l.1 .5M312.2 188.6v.5l-11.2 3.2v.6l11.2-3.3M312.2 190.5v.2l-11.3 3.2-.1 .3 11.3-3.2"/>
<path d="M312.2 189.6v.4l-11.2 3.2v.5l11.2-3.2M313.2 182.7a.71 .71 0 0 1 .3-1l.7 .8 .8 1.7 .4 1.8 .2 1.4a.56 .56 0 0 1-.5 .8l-.5-.7M313.4 181.7l9.1-2.6 .7 .8 .6 1.4 .6 2.1 .2 1.4a.75 .75 0 0 1-.3 .9l-9 2.5M318 187.5l1.9 4.4M318.1 187.4l1.9 4.4M318.2 187.4l1.9 4.3M318.7 187.3l1.8 4.1 1.3-.6 1-.6 .9-.9 .4-.7M320 191.8l-.1 .1M320.1 191.7l-.1 .1M323.3 185.9l.9 2.1M324.1 188.6v.2M324.1 188.8l-.4 .7-.8 .8-1.5 1-1.3 .4"/>
<path d="M324.6 187.4l-.5 1.4M325.8 187l-1.2 .4M325.8 187l-.2 3.3-5.7 1.6M326.8 186l1.6 3.5M327.7 180.1l1 5.5M328.3 185.6l-2.5 .7M328.7 185.6l-.3 3.9M341.8 181.8l-13.1 3.8M341.8 181.8l-.3 3.9-13.1 3.8M342.8 181.4l2.9 6.7M345.7 188.1l-45 12.9M346.3 180.8l-.6 7.3"/>
<path d="M368.8 183l.9 2M368.9 182.9l.8 2M369.7 184.9v.1M370.6 184.6l-.9 .3M370.6 184.6l.2-2.2-64.6 18.5-.2 2.2 1-.3M370.6 182.5l-.1 1.8 .1 .3M376.4 180.9l.8 1.8M377.2 182.7l-7.5 2.3M36.3 201.3h-2.5v10h121.2M91.7 201.3h10.3M102 200.8v.5M155.5 212.3h64.3"/>
<path d="M159 206.2h1.5M159 208.8l-3.5 3.5M159 208.8h57.3M160.5 206.4h1.5M160.5 206.4v2.4M160.5 207.1l-1.5 1.4M162 206.2h1.5M162 206.4v2.4M163.5 206.4h1.5M163.5 206.4v2.4M165 206.2h1.5M165 206.4v2.4"/>
<path d="M166.5 206.4v2.4M166.5 206.4h1.5M168 206.2h1.5M168 206.4v2.4M169.5 206.4h1.6M169.5 206.4v2.4M171.1 206.2h1.4M171.1 206.4v2.4M172.5 206.4h1.6M172.5 206.4v2.4M174.1 206.2h1.4M174.1 206.4v2.4"/>
<path d="M175.5 206.4h1.6M175.5 206.4v2.4M177.1 206.2h1.4M177.1 206.4v2.4M178.5 206.4h1.6M178.5 206.4v2.4M180.1 206.2h1.4M180.1 206.4v2.4M181.5 206.4h1.6M181.5 206.4v2.4M183.1 206.2h1.4M183.1 206.4v2.4"/>
<path d="M184.5 206.4h1.6M184.5 206.4v2.4M186.1 206.2h1.4M186.1 206.4v2.4M187.5 206.4h1.6M187.5 206.4v2.4M189.1 206.2h1.4M189.1 206.4v2.4M190.5 206.4h1.6M190.5 206.4v2.4M192.1 206.2h1.4M192.1 206.4v2.4"/>
<path d="M193.5 206.4h1.6M193.5 206.4v2.4M195.1 206.2h1.4M195.1 206.4v2.4M196.5 206.4h1.5M196.5 206.4v2.4M198 206.2h1.5M198 206.4v2.4M199.5 206.4h1.5M199.5 206.4v2.4M201 206.2h1.5M201 206.4v2.4"/>
<path d="M202.5 206.4h1.5M202.5 206.4v2.4M204 206.2h1.5M204 206.4v2.4M205.5 206.4h1.5M205.5 206.4v2.4M207 206.2h1.6M207 206.4v2.4M208.6 206.4h1.4M208.6 206.4v2.4M210 206.2h1.6M210 206.4v2.4"/>
<path d="M211.6 206.4h1.4M211.6 206.4v2.4M213 206.2h1.6M213 206.4v2.4M213.4 206.2l1.2 1.1M214.6 206.4h1.4M214.6 206.4v2.4M216 208.8h.1M216.3 208.8l3.5 3.5M238.5 201.3h2.6v10h-20.8M298.1 201.8l1.4 3.2M298.1 201.8l1.4 3.3"/>
<path d="M299 201.5l1.4 3.2M299 201.5l-.9 .3M299.5 205v.1M300.4 204.7l-.9 .3M300.7 201l-.3 3.7M306.2 201l.8 1.8M307 202.8l-7.5 2.3"/>
<circle cx="329.8" cy="77.3" r="5"/>
<circle cx="329.8" cy="77.3" r="4.7"/>
</g>
<text font-size="8.5" x="349.4" y="279.7">Breaker</text>
<g font-size="5.3">
<text x="41" y="9">8</text>
<text x="88.5" y="9">7</text>
<text x="138.5" y="9">6</text>
<text x="188.5" y="9">5</text>
<text x="238.5" y="9">4</text>
<text x="288.5" y="9">3</text>
<text x="338.5" y="9">2</text>
<text x="386" y="9">1</text>
<text x="16.2" y="30.8">F</text>
<text x="411.2" y="30.8">F</text>
<text x="16.1" y="75">E</text>
<text x="411.1" y="75">E</text>
<text x="15.5" y="125">D</text>
<text x="410.5" y="125">D</text>
<text x="15.4" y="175">C</text>
<text x="410.4" y="175">C</text>
<text x="16" y="225">B</text>
<text x="411" y="225">B</text>
<text x="15.5" y="269.3">A</text>
<text x="410.5" y="269.3">A</text>
<text x="41" y="291">8</text>
<text x="88.5" y="291">7</text>
<text x="138.5" y="291">6</text>
<text x="188.5" y="291">5</text>
<text x="238.5" y="291">4</text>
<text x="288.5" y="291">3</text>
<text x="338.5" y="291">2</text>
<text x="386" y="291">1</text>
</g>
<g font-size="4.7" fill="#808080">
<text x="319.7" y="30.6">1060 mm</text>
<text x="250" y="83.6" transform="rotate(-90 250 83.6)">1230 mm</text>
<text x="363.3" y="81.4" transform="rotate(-90 363.3 81.4)">1230 mm</text>
<text x="125.5" y="111.7">4215 mm</text>
<text x="119.6" y="150.3">4215 mm</text>
<text x="245.8" y="195.5" transform="rotate(-90 245.8 195.5)">1000 mm</text>
</g>
<text font-size="3.9" x="400.9" y="275.5">A3</text>
<g font-size="2">
<text x="230.6" y="234.6">UNLESS OTHERWISE SPECIFIED:</text>
<text x="230.6" y="237.1">DIMENSIONS ARE IN MILLIMETERS</text>
<text x="230.6" y="239.6">SURFACE FINISH:</text>
<text x="264.4" y="234.6">FINISH:</text>
<text x="311.3" y="234.5">DEBURR AND</text>
<text x="311.3" y="237">BREAK SHARP</text>
<text x="311.3" y="239.5">EDGES</text>
<text x="342.6" y="236">DO NOT SCALE DRAWING</text>
<text x="383.3" y="236.2">REVISION</text>
<text x="230.6" y="242.1">TOLERANCES:</text>
<text x="232.2" y="244.6">LINEAR:</text>
<text x="232.2" y="247.1">ANGULAR:</text>
<text x="244.3" y="252">NAME</text>
<text x="260" y="251.9">SIGNATURE</text>
<text x="277.2" y="251.9">DATE</text>
<text x="330.1" y="251.9">TITLE:</text>
<text x="230.6" y="256.1">DRAWN</text>
<text x="230.9" y="260.3">CHK'D</text>
<text x="230.4" y="264.4">APPV'D</text>
<text x="231.1" y="268.8">MFG</text>
<text x="231.5" y="273">Q.A</text>
<text x="285.6" y="272.5">MATERIAL:</text>
<text x="330" y="272.5">DWG NO.</text>
<text x="285.6" y="285.5">WEIGHT:</text>
<text x="330.1" y="285.6">SCALE:1:50</text>
<text x="374.5" y="285.6">SHEET 1 OF 1</text>
</g>
</svg>
